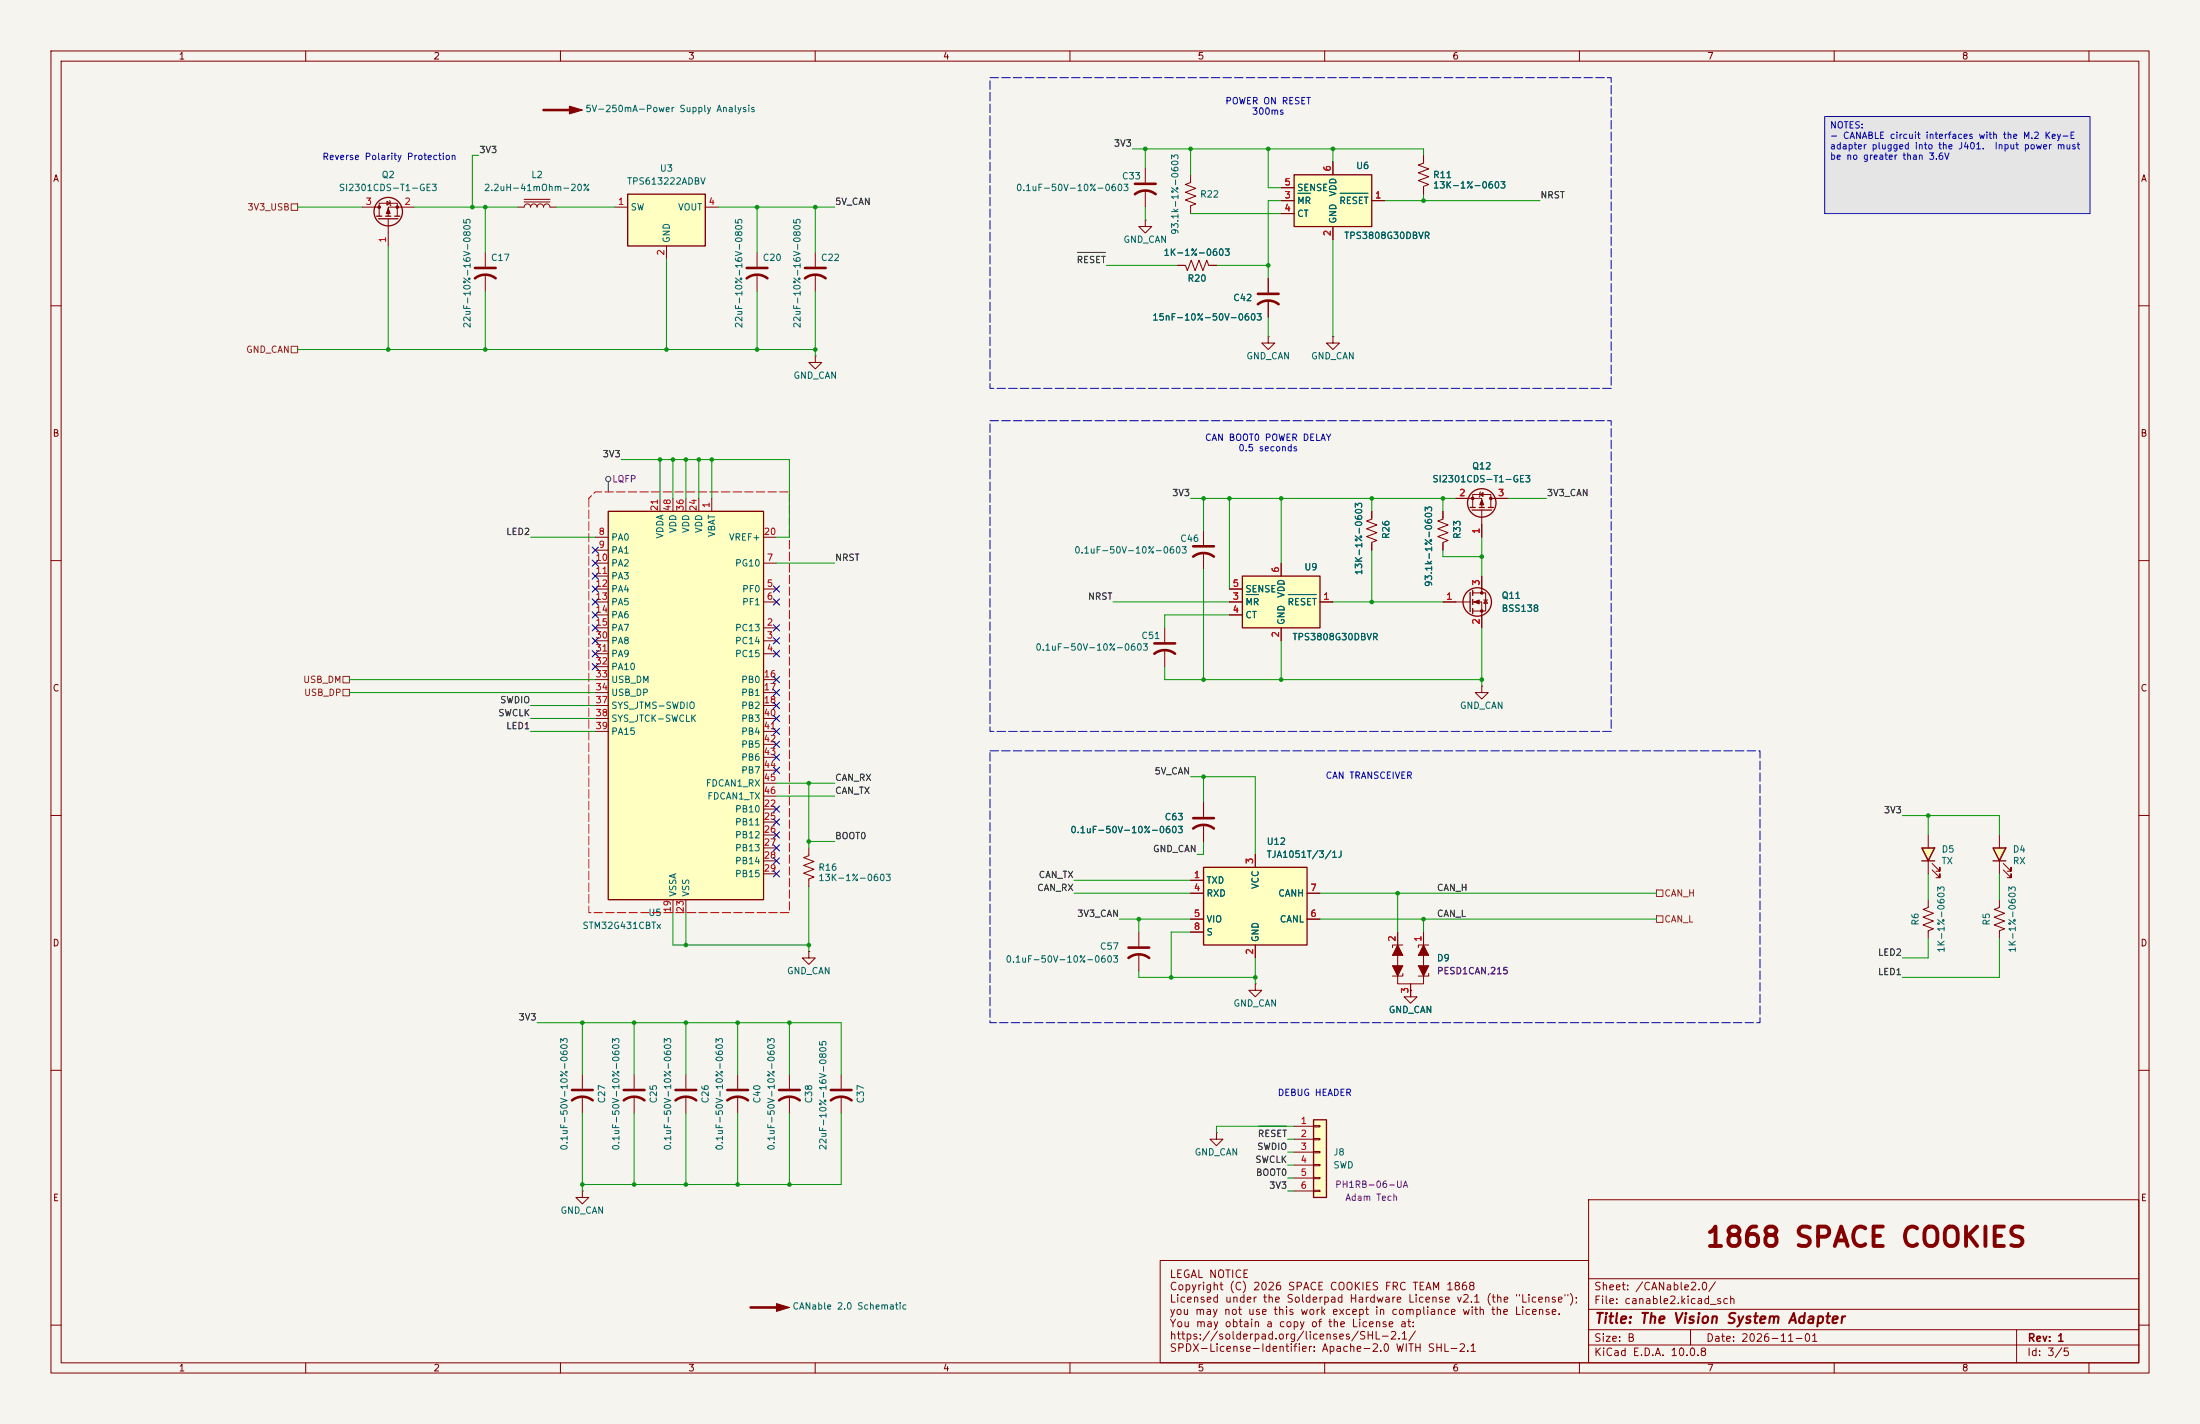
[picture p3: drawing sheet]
<svg xmlns="http://www.w3.org/2000/svg" width="432mm" height="279mm" viewBox="0 0 432 279" stroke-linecap="round" stroke-linejoin="round" font-family="sans-serif">
<path d="M0 0h431.8v279.4h-431.8z" fill="#f5f4ef" stroke="#f5f4ef" stroke-width=".2"/>
<g fill="none" stroke="#840000" stroke-width=".2">
<path d="M10 10h411.8v259.4h-411.8zM12 12h407.8v255.4h-407.8zM60 10v2M110 10v2M160 10v2M210 10v2M260 10v2M310 10v2M360 10v2M410 10v2M10 60h2M419.8 60h2"/>
<path d="M10 110h2M419.8 110h2M10 160h2M419.8 160h2M10 210h2M419.8 210h2M311.8 235.4h108v32h-108zM10 260h2M227.7 247.3h84.1v20.1h-84.1zM311.8 256.9h108M311.8 250.9h108M419.8 260h2"/>
<path d="M60 267.4v2M110 267.4v2M160 267.4v2M210 267.4v2M260 267.4v2M310 267.4v2M311.8 263.9h108M311.8 260.9h108M331.8 260.9v3M360 267.4v2M395.8 260.9v6.5M410 267.4v2"/>
</g>
<path d="M358.1 22.9h52.1v19h-52.1z" fill="#e5e5e5"/>
<path d="M132.6 215.9a3.3 3.3 0 0 1 4.1 0M132.6 213.9h4.1" fill="none" stroke="#840000" stroke-width=".51"/>
<path d="M134.6 210.8v2.8M134.6 215.1v3.3" fill="none" stroke="#840000" stroke-width=".2"/>
<path d="M236.2 170.2h20.3v15.2h-20.3z" fill="#ffffc2"/>
<path d="M236.2 170.2h20.3v15.2h-20.3z" fill="none" stroke="#840000" stroke-width=".25"/>
<g fill="none" stroke="#840000" stroke-width=".2">
<path d="M148.6 49.5v2.8M148.6 53.8v3.4M160 49.5v2.8M160 53.8v3.4M233.7 172.7h2.5M233.7 175.3h2.5M246.4 167.6v2.6M256.5 175.3h2.6M233.7 180.3h2.5M233.7 182.9h2.5M246.4 185.4v2.6M256.5 180.3h2.6"/>
<path d="M154.9 210.8v2.8M154.9 215.1v3.3"/>
</g>
<path d="M146.6 54.6a3.3 3.3 0 0 1 4 0M146.6 52.6h4M158 54.6a3.3 3.3 0 0 1 4.1 0M158 52.6h4.1M152.9 215.9a3.3 3.3 0 0 1 4.1 0M152.9 213.9h4.1M147.3 256.5h6.4" fill="none" stroke="#840000" stroke-width=".51"/>
<path d="M152.4 255.8l2.5 .7-2.5 .8z" fill="#840000" stroke="#840000" stroke-width=".2"/>
<path d="M377.2 166.4h2.5l-1.2 2.5z" fill="#ff0"/>
<path d="M378.5 163.8v2.6M378.5 168.9v2.6M379.2 170.7l1.5 1.5v-.7v.7h-.7M379.2 169.4l1.5 1.5v-.7v.7h-.7" fill="none" stroke="#840000" stroke-width=".2"/>
<path d="M377.2 166.4h2.5l-1.2 2.5zM377.2 168.9h2.5" fill="none" stroke="#840000" stroke-width=".25"/>
<path d="M391.2 166.4h2.5l-1.3 2.5z" fill="#ff0"/>
<g fill="none" stroke="#840000" stroke-width=".2">
<path d="M224.8 33v2.8M224.8 37.3v3.3M233.7 34.3v1.5l-1 .4 2 .8-2 .7 2 .8-2 .7 2 .8-1 .4v1.5M279.4 30.5v1.5l-1 .4 2 .7-2 .8 2 .8-2 .7 2 .8-1 .4v1.5M224.8 43.2v1.3h1.3l-1.3 1.2-1.3-1.2h1.3M224.8 43.2h.1M231.1 52.1h1.6l.3 1 .8-2 .8 2 .7-2 .8 2 .8-2 .3 1h1.6M248.9 54.6v2.8M248.9 58.9v3.3M378.5 176.5v1.6l-1.1 .3 2.1 .8-2.1 .8 2.1 .7-2.1 .8 2.1 .7-1 .4v1.6M392.4 176.5v1.6l-1 .3 2 .8-2 .8 2 .7-2 .8 2 .7-1 .4v1.6M392.4 163.8v2.6"/>
<path d="M392.4 168.9v2.6M393.2 170.7l1.5 1.5v-.7v.7h-.7M393.2 169.4l1.5 1.5v-.7v.7h-.7M158.7 186.7v1.3h1.3l-1.3 1.2-1.2-1.2h1.2M158.7 186.7h.1M246.4 193v1.3h1.2l-1.2 1.3-1.3-1.3h1.3M246.4 193h.1M114.3 210.8v2.8M114.3 215.1v3.3M124.5 210.8v2.8M124.5 215.1v3.3M165.1 210.8v2.8"/>
<path d="M165.1 215.1v3.3"/>
</g>
<path d="M391.2 166.4h2.5l-1.3 2.5zM391.2 168.9h2.5" fill="none" stroke="#840000" stroke-width=".25"/>
<path d="M222.8 38.1a3.3 3.3 0 0 1 4 0M222.8 36.1h4M246.9 59.7a3.3 3.3 0 0 1 4.1 0M246.9 57.7h4.1M112.3 215.9a3.3 3.3 0 0 1 4 0M112.3 213.9h4M122.4 215.9a3.3 3.3 0 0 1 4.1 0M122.4 213.9h4.1M163.1 215.9a3.3 3.3 0 0 1 4 0M163.1 213.9h4" fill="none" stroke="#840000" stroke-width=".51"/>
<path d="M254 34.3h15.2v10.2h-15.2z" fill="#ffffc2"/>
<g fill="none" stroke="#840000" stroke-width=".25">
<path d="M254 34.3h15.2v10.2h-15.2zM288.5 99.6h1.1M290.3 99.6h1M292.1 99.6h1M288.9 100.1h3.8"/>
<circle cx="290.8" cy="98.7" r="2.79"/>
</g>
<g fill="none" stroke="#840000" stroke-width=".2">
<path d="M251.5 39.4h2.5M251.5 36.8h2.5M261.6 31.8v2.5M269.2 39.4h2.6M95.2 49.5v2.8M95.2 53.8v3.4M251.5 41.9h2.5M261.6 44.5v2.5M248.9 66v1.3h1.3l-1.3 1.3-1.3-1.3h1.3M248.9 66h.1M261.6 66v1.3h1.3l-1.3 1.3-1.3-1.3h1.3M261.6 66h.1"/>
<path d="M285.7 97.8h5.1v1.8M289.1 99.6v-2.6h3.5v2.6M290.4 97l.7-.4v.8zM290.6 96.5l-.3 1M292.6 97.8h3.3M236.2 104.1v2.8M236.2 108.5v3.3M269.2 100.3v1.6l-1 .3 2.1 .8-2.1 .8 2.1 .7-2.1 .8 2.1 .7-1.1 .4v1.6M290.8 100.1v5.3M228.6 123.2v2.8M228.6 127.5v3.3M290.8 134.6v1.3h1.3l-1.3 1.3-1.2-1.3h1.2"/>
<path d="M290.8 134.6h.1M236.2 157.5v2.8M236.2 161.8v3.3M223.5 182.9v2.8M223.5 187.2v3.3M274.3 191.1v1.9h5.1v-1.9M274.3 182.9v8.6M275.3 185.4h-2v.5M275.3 191v.5h-2M276.9 193v2.6h-1.3l1.3 1.3 1.2-1.3h-1.2v-1.3M276.9 194.3h.1M279.4 182.9v8.6"/>
<path d="M280.4 185.4h-2v.5M280.4 191v.5h-2M144.8 210.8v2.8M144.8 215.1v3.3M114.3 233.7v1.3h1.3l-1.3 1.2-1.3-1.2h1.3M114.3 233.7h.1"/>
</g>
<path d="M254.7 37.9h2.5M263 37.9h5.5" fill="none" stroke="#006464" stroke-width=".2"/>
<g fill="none" stroke="#840000" stroke-width=".51">
<path d="M106.7 21.6h6.3M93.2 54.6a3.3 3.3 0 0 1 4.1 0M93.2 52.6h4.1M234.2 109.2a3.3 3.3 0 0 1 4.1 0M234.2 107.2h4.1M226.6 128.3a3.3 3.3 0 0 1 4 0M226.6 126.2h4M234.2 162.6a3.3 3.3 0 0 1 4.1 0M234.2 160.5h4.1M221.5 188a3.3 3.3 0 0 1 4.1 0M221.5 185.9h4.1M142.7 215.9a3.3 3.3 0 0 1 4.1 0"/>
<path d="M142.7 213.9h4.1"/>
</g>
<g fill="#840000" stroke="#840000" stroke-width=".2">
<path d="M279.4 185.4l1 2.1h-2z"/>
<path d="M274.3 185.4l1 2.1h-2z"/>
<path d="M278.4 189.5h2l-1 2z"/>
<path d="M273.3 189.5h2l-1 2z"/>
<path d="M290.8 98l.4 1.1h-.8z"/>
<path d="M111.8 20.8l2.5 .8-2.5 .8z"/>
<circle cx="292.6" cy="97.8" r=".25"/>
<circle cx="289.1" cy="97.8" r=".25"/>
</g>
<path d="M123.2 38.1h15.2v10.2h-15.2z" fill="#ffffc2"/>
<path d="M123.2 38.1h15.2v10.2h-15.2z" fill="none" stroke="#840000" stroke-width=".25"/>
<path d="M120.6 40.6h2.6M130.8 48.3v2.5M138.4 40.6h2.6" fill="none" stroke="#840000" stroke-width=".2"/>
<path d="M243.8 113h15.3v10.2h-15.3z" fill="#ffffc2"/>
<g fill="none" stroke="#840000" stroke-width=".25">
<path d="M243.8 113h15.3v10.2h-15.3zM288.5 116.2v3.8M289.1 115.8v1M289.1 117.6v1M289.1 119.4v1"/>
<circle cx="289.9" cy="118.1" r="2.79"/>
</g>
<g fill="none" stroke="#840000" stroke-width=".2">
<path d="M102.9 39.6h5M102.9 39.1h5M101.6 40.6h1.3a.63 .63 0 0 1 .6-.6 .63 .63 0 0 1 .6 .6 .63 .63 0 0 1 .7-.6 .63 .63 0 0 1 .6 .6 .63 .63 0 0 1 .7-.6 .63 .63 0 0 1 .6 .6 .63 .63 0 0 1 .6-.6 .63 .63 0 0 1 .6 .6h1.3M160 69.9v1.2h1.3l-1.3 1.3-1.3-1.3h1.3M160 69.9h.1M241.3 118.1h2.5M241.3 115.6h2.5M251.5 110.5v2.5M259.1 118.1h2.5M283.2 100.3v1.6l-1 .3 2 .8-2 .8 2 .7-2 .8 2 .7-1 .4v1.6M283.2 118.1h5.3M289.1 116.3h2.5v3.6h-2.5"/>
<path d="M289.1 118.1h1.7v5.1M290.8 113v3.3M291.2 117.7h.8M291.6 117.7l.4 .7h-.8zM241.3 120.7h2.5M251.5 123.2v2.5M158.7 166.4v1.5l-1 .4 2.1 .7-2.1 .8 2.1 .8-2.1 .7 2.1 .8-1.1 .4v1.5"/>
</g>
<path d="M244.6 116.7h2.4M252.9 116.7h5.4" fill="none" stroke="#006464" stroke-width=".2"/>
<g fill="#840000" stroke="#840000" stroke-width=".2">
<path d="M289.3 118.1l1-.4v.8z"/>
<circle cx="290.8" cy="116.3" r=".25"/>
<circle cx="290.8" cy="119.9" r=".25"/>
</g>
<path d="M119.4 100.3h30.5v76.2h-30.5z" fill="#ffffc2"/>
<path d="M119.4 100.3h30.5v76.2h-30.5z" fill="none" stroke="#840000" stroke-width=".25"/>
<g fill="none" stroke="#840000" stroke-width=".2">
<path d="M129.5 97.8v2.5M132.1 97.8v2.5M134.6 97.8v2.5M137.2 97.8v2.5M139.7 97.8v2.5M116.8 115.6h2.6M116.8 118.1h2.6M116.8 110.5h2.6M116.8 105.4h2.6M116.8 108h2.6M116.8 113h2.6M149.9 115.6h2.5"/>
<path d="M149.9 118.1h2.5M149.9 110.5h2.5M149.9 105.4h2.5M116.8 123.2h2.6M116.8 125.7h2.6M116.8 128.3h2.6M116.8 120.7h2.6M116.8 133.4h2.6M116.8 135.9h2.6M116.8 138.4h2.6M116.8 130.8h2.6M149.9 123.2h2.5"/>
<path d="M149.9 125.7h2.5M149.9 128.3h2.5M149.9 133.4h2.5M149.9 135.9h2.5M149.9 138.4h2.5M116.8 141h2.6M116.8 143.5h2.6M149.9 158.8h2.5M149.9 141h2.5M149.9 143.5h2.5M149.9 146.1h2.5M149.9 148.6h2.5"/>
<path d="M149.9 151.1h2.5M149.9 153.7h2.5M149.9 156.2h2.5M132.1 176.5v2.6M134.6 176.5v2.6M149.9 161.3h2.5M149.9 163.8h2.5M149.9 166.4h2.5M149.9 168.9h2.5M149.9 171.5h2.5M238.8 222.3v1.2h1.2l-1.2 1.3-1.3-1.3h1.3M238.8 222.3h.1"/>
</g>
<path d="M257.8 219.7h2.5v15.3h-2.5z" fill="#ffffc2"/>
<g fill="none" stroke="#840000" stroke-width=".25">
<path d="M73.9 42.4h1M74.3 42.9h3.8M75.7 42.4h1M77.5 42.4h1M257.8 219.7h2.5v15.3h-2.5z"/>
<circle cx="76.2" cy="41.5" r="2.79"/>
</g>
<g fill="none" stroke="#840000" stroke-width=".2">
<path d="M75.9 39.5l.7 .4-.7 .4zM76.5 39.4l.2 1M251.5 39.4h2.5M251.5 36.8h2.5M261.6 31.8v2.5M269.2 39.4h2.6M279.4 30.5v1.3M279.4 36.8v1.3M71.1 40.6h3.3M74.4 42.4v-2.5h3.6v2.5M76.2 42.9v5.4M81.3 40.6h-5.1v1.8"/>
<path d="M231.1 52.1h1.3M237.5 52.1h1.3M248.9 54.6v2.8M248.9 58.9v3.3M251.5 41.9h2.5M261.6 44.5v2.5M285.7 97.8h2.6M293.4 97.8h2.5M241.3 118.1h2.5M241.3 115.6h2.5M251.5 110.5v2.5M259.1 118.1h2.5"/>
<path d="M269.2 100.3v1.3M269.2 106.7v1.3M283.2 100.3v1.3M283.2 106.7v1.3M283.2 118.1h2.5M290.8 102.9v2.5M290.8 113v2.6M241.3 120.7h2.5M251.5 123.2v2.5M290.8 120.7v2.5M236.2 157.5v2.8M233.7 172.7h2.5"/>
<path d="M233.7 175.3h2.5M236.2 161.8v3.3M246.4 167.6v2.6M256.5 175.3h2.6M233.7 180.3h2.5M233.7 182.9h2.5M246.4 185.4v2.6M256.5 180.3h2.6M274.3 182.9v2.5M276.9 194.3h.1M276.9 193v2.6M279.4 182.9v2.5"/>
<path d="M254 221h3.8M254 223.5h3.8M254 226.1h3.8M254 228.6h3.8M254 231.1h3.8M254 233.7h3.8M257.8 220.9h1.3v.2h-1.3zM257.8 223.4h1.3v.2h-1.3zM257.8 225.9h1.3v.3h-1.3zM257.8 228.5h1.3v.2h-1.3zM257.8 231h1.3v.3h-1.3zM257.8 233.6h1.3v.2h-1.3z"/>
</g>
<g fill="#840000" stroke="#840000" stroke-width=".2">
<path d="M76.2 40.9l.4 1h-.8z"/>
<circle cx="74.4" cy="40.6" r=".25"/>
<circle cx="78" cy="40.6" r=".25"/>
</g>
<g fill="none" stroke="#484848" stroke-width=".2">
<path d="M119.4 94.5v2"/>
<circle cx="119.4" cy="94" r=".51"/>
</g>
<path d="M115.6 97.8v81.3h39.3v-82.6h-38.1l-1.2 1.3" fill="none" stroke="#f00" stroke-width=".2" stroke-dasharray="1.7 .6"/>
<path d="M57.1 40h1.3v1.3h-1.3zM57.1 67.9h1.3v1.3h-1.3zM67.3 135.3h1.3v1.2h-1.3zM67.3 132.7h1.3v1.3h-1.3zM325.1 174.6h1.3v1.3h-1.3zM325.1 179.7h1.3v1.3h-1.3z" fill="none" stroke="#725600" stroke-width=".2"/>
<path d="M211.5 49.5h5.4M247 221h5.5" fill="none" stroke="#0f0f0f" stroke-width=".2"/>
<g fill="none" stroke="#009600" stroke-width=".2">
<path d="M94 30.5h-1.3v10.1M222.2 29.2h57.2v1.3M224.8 29.2v3.8M233.7 29.2v5.1M248.9 29.2v7.6h2.6M251.5 39.4h-2.6v15.2M261.6 29.2v2.6M271.8 39.4h30.5M279.4 38.1v1.3M58.4 40.6h12.7M76.2 48.3v20.3M81.3 40.6h20.3"/>
<path d="M95.2 40.6v8.9M95.2 57.2v11.4M109.2 40.6h11.4M130.8 50.8v17.8M141 40.6h22.8M148.6 40.6v8.9M148.6 57.2v11.4M160 40.6v8.9M160 57.2v12.7M217.2 52.1h13.9M224.8 40.6v2.6M233.7 41.9h17.8"/>
<path d="M238.8 52.1h10.1M261.6 47v19M58.4 68.6h101.6M248.9 62.2v3.8M121.9 90.2h33v15.2h-2.5M129.5 90.2v7.6M132.1 90.2v7.6M134.6 90.2v7.6M137.2 90.2v7.6M139.7 90.2v7.6M233.7 97.8h52M236.2 97.8v6.3"/>
<path d="M241.3 97.8v17.8M251.5 97.8v12.7M269.2 97.8v2.5M283.2 97.8v2.5M295.9 97.8h7.6M104.1 105.4h12.7M152.4 110.5h11.4M218.4 118.1h22.9M236.2 111.8v21.6M261.6 118.1h21.6M269.2 108v10.1M283.2 108v1.2h7.6"/>
<path d="M290.8 105.4v7.6M68.6 133.4h48.2M68.6 135.9h48.2M104.1 138.4h12.7M228.6 130.8v2.6h62.2M241.3 120.7h-12.7v2.5M251.5 125.7v7.7M290.8 123.2v11.4M104.1 143.5h12.7M104.1 141h12.7M152.4 153.7h11.4M152.4 156.2h11.4"/>
<path d="M158.7 153.7v12.7M233.7 152.4h12.7v15.2M236.2 152.4v5.1M132.1 179.1v6.3h26.6M134.6 179.1v6.3M158.7 174v12.7M158.7 165.1h5.1M210.8 175.3h22.9M210.8 172.7h22.9M236.2 165.1v2.5h-1.3M259.1 175.3h66M274.3 175.3v7.6"/>
<path d="M373.4 160h19v3.8M378.5 160v3.8M378.5 171.5v5M392.4 171.5v5M219.7 180.3h14M223.5 180.3v2.6M223.5 190.5v1.3h22.9M233.7 182.9h-3.8v8.9M246.4 188v5M259.1 180.3h66M276.9 194.3v1.3M279.4 180.3v2.6"/>
<path d="M378.5 184.2v3.8h-5.1M392.4 184.2v7.6h-19M105.4 200.7h59.7v10.1M114.3 200.7v10.1M114.3 218.4v15.3M124.5 200.7v10.1M124.5 218.4v14M134.6 200.7v10.1M134.6 218.4v14M144.8 200.7v10.1M144.8 218.4v14M154.9 200.7v10.1"/>
<path d="M154.9 218.4v14M165.1 218.4v14h-50.8M252.7 223.5h1.3M252.7 226.1h1.3M252.7 231.1h1.3M252.7 233.7h1.3M252.7 228.6h1.3M254 221h-15.2v1.3"/>
</g>
<g fill="none" stroke="#000084" stroke-width=".2">
<path d="M116.2 107.3l1.2 1.3M116.2 112.4l1.2 1.2M116.2 109.9l1.2 1.2M116.2 115l1.2 1.2M116.2 117.5l1.2 1.2M117.4 107.3l-1.2 1.3M117.4 112.4l-1.2 1.2M117.4 109.9l-1.2 1.2M117.4 115l-1.2 1.2M117.4 117.5l-1.2 1.2M151.8 115l1.2 1.2M151.8 117.5l1.2 1.2"/>
<path d="M153 115l-1.2 1.2M153 117.5l-1.2 1.2M116.2 130.2l1.2 1.2M116.2 127.7l1.2 1.2M116.2 120l1.2 1.3M116.2 122.6l1.2 1.2M116.2 125.1l1.2 1.2M117.4 130.2l-1.2 1.2M117.4 127.7l-1.2 1.2M117.4 120l-1.2 1.3M117.4 122.6l-1.2 1.2M117.4 125.1l-1.2 1.2"/>
<path d="M151.8 137.8l1.2 1.2M151.8 127.7l1.2 1.2M151.8 132.7l1.2 1.3M151.8 122.6l1.2 1.2M151.8 125.1l1.2 1.2M151.8 135.3l1.2 1.2M153 137.8l-1.2 1.2M153 127.7l-1.2 1.2M153 132.7l-1.2 1.3M153 122.6l-1.2 1.2M153 125.1l-1.2 1.2M153 135.3l-1.2 1.2"/>
<path d="M151.8 142.9l1.2 1.2M151.8 140.4l1.2 1.2M151.8 145.4l1.2 1.3M151.8 158.1l1.2 1.3M151.8 150.5l1.2 1.2M151.8 148l1.2 1.2M153 142.9l-1.2 1.2M153 140.4l-1.2 1.2M153 145.4l-1.2 1.3M153 158.1l-1.2 1.3M153 150.5l-1.2 1.2M153 148l-1.2 1.2"/>
<path d="M151.8 160.7l1.2 1.2M151.8 165.8l1.2 1.2M151.8 170.8l1.2 1.3M151.8 163.2l1.2 1.2M151.8 168.3l1.2 1.2M153 160.7l-1.2 1.2M153 165.8l-1.2 1.2M153 170.8l-1.2 1.3M153 163.2l-1.2 1.2M153 168.3l-1.2 1.2"/>
</g>
<path d="M358.1 22.9h52.1v19h-52.1z" fill="none" stroke="#0000c2" stroke-width=".2"/>
<path d="M194.3 15.2h121.9v61h-121.9zM194.3 82.6h121.9v60.9h-121.9zM194.3 147.3h151.1v53.4h-151.1z" fill="none" stroke="#0000c2" stroke-width=".2" stroke-dasharray="1.7 .6"/>
<path d="M254.7 37.9h2.5M263 37.9h5.5M244.6 116.7h2.4M252.9 116.7h5.4" fill="none" stroke="#006464" stroke-width=".2"/>
<g fill="#009600">
<circle cx="92.7" cy="40.6" r=".46"/>
<circle cx="148.6" cy="40.6" r=".46"/>
<circle cx="95.2" cy="68.6" r=".46"/>
<circle cx="76.2" cy="68.6" r=".46"/>
<circle cx="148.6" cy="68.6" r=".46"/>
<circle cx="160" cy="68.6" r=".46"/>
<circle cx="95.2" cy="40.6" r=".46"/>
<circle cx="160" cy="40.6" r=".46"/>
<circle cx="129.5" cy="90.2" r=".46"/>
<circle cx="130.8" cy="68.6" r=".46"/>
<circle cx="158.7" cy="153.7" r=".46"/>
<circle cx="158.7" cy="185.4" r=".46"/>
<circle cx="134.6" cy="185.4" r=".46"/>
<circle cx="158.7" cy="165.1" r=".46"/>
<circle cx="137.2" cy="90.2" r=".46"/>
<circle cx="139.7" cy="90.2" r=".46"/>
<circle cx="132.1" cy="90.2" r=".46"/>
<circle cx="134.6" cy="90.2" r=".46"/>
<circle cx="134.6" cy="232.4" r=".46"/>
<circle cx="144.8" cy="200.7" r=".46"/>
<circle cx="134.6" cy="200.7" r=".46"/>
<circle cx="144.8" cy="232.4" r=".46"/>
<circle cx="154.9" cy="232.4" r=".46"/>
<circle cx="154.9" cy="200.7" r=".46"/>
<circle cx="124.5" cy="200.7" r=".46"/>
<circle cx="114.3" cy="200.7" r=".46"/>
<circle cx="114.3" cy="232.4" r=".46"/>
<circle cx="124.5" cy="232.4" r=".46"/>
<circle cx="251.5" cy="133.4" r=".46"/>
<circle cx="236.2" cy="133.4" r=".46"/>
<circle cx="269.2" cy="118.1" r=".46"/>
<circle cx="236.2" cy="152.4" r=".46"/>
<circle cx="248.9" cy="52.1" r=".46"/>
<circle cx="248.9" cy="29.2" r=".46"/>
<circle cx="233.7" cy="29.2" r=".46"/>
<circle cx="224.8" cy="29.2" r=".46"/>
<circle cx="279.4" cy="39.4" r=".46"/>
<circle cx="261.6" cy="29.2" r=".46"/>
<circle cx="236.2" cy="97.8" r=".46"/>
<circle cx="251.5" cy="97.8" r=".46"/>
<circle cx="269.2" cy="97.8" r=".46"/>
<circle cx="241.3" cy="97.8" r=".46"/>
<circle cx="290.8" cy="109.2" r=".46"/>
<circle cx="378.5" cy="160" r=".46"/>
<circle cx="274.3" cy="175.3" r=".46"/>
<circle cx="290.8" cy="133.4" r=".46"/>
<circle cx="246.4" cy="191.8" r=".46"/>
<circle cx="229.9" cy="191.8" r=".46"/>
<circle cx="223.5" cy="180.3" r=".46"/>
<circle cx="279.4" cy="180.3" r=".46"/>
<circle cx="283.2" cy="97.8" r=".46"/>
</g>
<text font-size="3.8" fill="#840000" x="334.5" y="245.6">1868 SPACE COOKIES</text>
<text font-size="2" fill="#840000" x="312.8" y="260.2">Title: The Vision System Adapter</text>
<g font-size="1.5" fill="#840000">
<text x="229.4" y="251.1">LEGAL NOTICE</text>
<text x="229.4" y="253.5">Copyright (C) 2026 SPACE COOKIES FRC TEAM 1868</text>
<text x="229.4" y="256">Licensed under the Solderpad Hardware License v2.1 (the &quot;License&quot;);</text>
<text x="312.8" y="256.2">File: canable2.kicad_sch</text>
<text x="312.8" y="253.5">Sheet: /CANable2.0/</text>
<text x="229.4" y="258.4">you may not use this work except in compliance with the License.</text>
<text x="229.4" y="260.8">You may obtain a copy of the License at:</text>
<text x="229.4" y="263.2">https://solderpad.org/licenses/SHL-2.1/</text>
<text x="312.8" y="263.6">Size: B</text>
<text x="334.8" y="263.6">Date: 2026-11-01</text>
<text x="397.8" y="263.6">Rev: 1</text>
<text x="229.4" y="265.6">SPDX-License-Identifier: Apache-2.0 WITH SHL-2.1</text>
<text x="312.8" y="266.4">KiCad E.D.A. 10.0.8</text>
<text x="397.8" y="266.4">Id: 3/5</text>
</g>
<g font-size="1.3" fill="#840000">
<text x="35" y="12">1</text>
<text x="85" y="12">2</text>
<text x="135" y="12">3</text>
<text x="185" y="12">4</text>
<text x="235" y="12">5</text>
<text x="285" y="12">6</text>
<text x="335" y="12">7</text>
<text x="385" y="12">8</text>
<text x="10.3" y="36">A</text>
<text x="420.1" y="36">A</text>
<text x="10.2" y="86">B</text>
<text x="420" y="86">B</text>
<text x="10.2" y="136">C</text>
<text x="420" y="136">C</text>
<text x="10.2" y="186">D</text>
<text x="420" y="186">D</text>
<text x="10.3" y="236">E</text>
<text x="420.1" y="236">E</text>
<text x="35" y="269.4">1</text>
<text x="85" y="269.4">2</text>
<text x="135" y="269.4">3</text>
<text x="185" y="269.4">4</text>
<text x="235" y="269.4">5</text>
<text x="285" y="269.4">6</text>
<text x="335" y="269.4">7</text>
<text x="385" y="269.4">8</text>
</g>
<g font-size="1.3" fill="#006464">
<text x="114.8" y="22.3">5V-250mA-Power Supply Analysis</text>
<text x="74.8" y="35.3">Q2</text>
<text x="104.2" y="35.3">L2</text>
<text x="129.4" y="34">U3</text>
<text x="220.1" y="35.5">C33</text>
<text x="266.1" y="33.5">U6</text>
<text x="281.2" y="35.3">R11</text>
<text x="66.4" y="37.8">SI2301CDS-T1-GE3</text>
<text x="94.9" y="37.8">2.2uH-41mOhm-20%</text>
<text x="123" y="36.5">TPS613222ADBV</text>
<text x="123.7" y="41.6">SW</text>
<text x="133" y="41.6">VOUT</text>
<text x="199.3" y="37.8">0.1uF-50V-10%-0603</text>
<text x="235.4" y="39.1">R22</text>
<text x="254.5" y="40.3">MR</text>
<text x="254.5" y="37.8">SENSE</text>
<text x="262.6" y="38.7" transform="rotate(-90 262.6 38.7)">VDD</text>
<text x="262.8" y="40.3">RESET</text>
<text x="281.2" y="37.3">13K-1%-0603</text>
<text x="131.8" y="47.8" transform="rotate(-90 131.8 47.8)">GND</text>
<text x="220.4" y="48">GND_CAN</text>
<text x="231.6" y="46.2" transform="rotate(-90 231.6 46.2)">93.1k-1%-0603</text>
<text x="254.5" y="42.9">CT</text>
<text x="262.6" y="44" transform="rotate(-90 262.6 44)">GND</text>
<text x="263.7" y="47.2">TPS3808G30DBVR</text>
<text x="96.3" y="51.5">C17</text>
<text x="149.6" y="51.5">C20</text>
<text x="161" y="51.5">C22</text>
<text x="228.3" y="50.5">1K-1%-0603</text>
<text x="233" y="55.6">R20</text>
<text x="241.9" y="59.4">C42</text>
<text x="92.7" y="64.5" transform="rotate(-90 92.7 64.5)">22uF-10%-16V-0805</text>
<text x="146" y="64.5" transform="rotate(-90 146 64.5)">22uF-10%-16V-0805</text>
<text x="157.4" y="64.5" transform="rotate(-90 157.4 64.5)">22uF-10%-16V-0805</text>
<text x="226.1" y="63.2">15nF-10%-50V-0603</text>
<text x="244.5" y="70.8">GND_CAN</text>
<text x="257.2" y="70.8">GND_CAN</text>
<text x="155.6" y="74.6">GND_CAN</text>
<text x="281" y="94.9">SI2301CDS-T1-GE3</text>
<text x="288.8" y="92.4">Q12</text>
<text x="119.9" y="106.4">PA0</text>
<text x="130.5" y="105.8" transform="rotate(-90 130.5 105.8)">VDDA</text>
<text x="133" y="104.7" transform="rotate(-90 133 104.7)">VDD</text>
<text x="135.6" y="104.7" transform="rotate(-90 135.6 104.7)">VDD</text>
<text x="138.1" y="104.7" transform="rotate(-90 138.1 104.7)">VDD</text>
<text x="140.7" y="105.5" transform="rotate(-90 140.7 105.5)">VBAT</text>
<text x="143" y="106.4">VREF+</text>
<text x="231.5" y="106.6">C46</text>
<text x="273" y="105.9" transform="rotate(-90 273 105.9)">R26</text>
<text x="287" y="105.9" transform="rotate(-90 287 105.9)">R33</text>
<text x="119.9" y="108.9">PA1</text>
<text x="119.9" y="111.5">PA2</text>
<text x="119.9" y="114">PA3</text>
<text x="144.2" y="111.5">PG10</text>
<text x="210.7" y="108.9">0.1uF-50V-10%-0603</text>
<text x="255.9" y="112.2">U9</text>
<text x="267.7" y="113" transform="rotate(-90 267.7 113)">13K-1%-0603</text>
<text x="119.9" y="116.5">PA4</text>
<text x="119.9" y="119.1">PA5</text>
<text x="145.6" y="116.5">PF0</text>
<text x="145.6" y="119.1">PF1</text>
<text x="244.3" y="119.1">MR</text>
<text x="244.3" y="116.5">SENSE</text>
<text x="252.4" y="117.4" transform="rotate(-90 252.4 117.4)">VDD</text>
<text x="252.6" y="119.1">RESET</text>
<text x="281.4" y="115.3" transform="rotate(-90 281.4 115.3)">93.1k-1%-0603</text>
<text x="294.6" y="117.8">Q11</text>
<text x="119.9" y="121.6">PA6</text>
<text x="119.9" y="124.2">PA7</text>
<text x="144.2" y="124.2">PC13</text>
<text x="223.9" y="125.7">C51</text>
<text x="244.3" y="121.6">CT</text>
<text x="252.4" y="122.7" transform="rotate(-90 252.4 122.7)">GND</text>
<text x="253.6" y="125.9">TPS3808G30DBVR</text>
<text x="294.6" y="120.3">BSS138</text>
<text x="119.9" y="126.7">PA8</text>
<text x="119.9" y="129.2">PA9</text>
<text x="119.9" y="131.8">PA10</text>
<text x="144.2" y="126.7">PC14</text>
<text x="144.2" y="129.2">PC15</text>
<text x="203.1" y="128">0.1uF-50V-10%-0603</text>
<text x="119.9" y="134.3">USB_DM</text>
<text x="119.9" y="136.9">USB_DP</text>
<text x="145.4" y="134.3">PB0</text>
<text x="145.4" y="136.9">PB1</text>
<text x="119.9" y="139.4">SYS_JTMS-SWDIO</text>
<text x="119.9" y="141.9">SYS_JTCK-SWCLK</text>
<text x="145.4" y="139.4">PB2</text>
<text x="145.4" y="141.9">PB3</text>
<text x="286.4" y="139.4">GND_CAN</text>
<text x="119.9" y="144.5">PA15</text>
<text x="145.4" y="144.5">PB4</text>
<text x="145.4" y="147">PB5</text>
<text x="145.4" y="149.6">PB6</text>
<text x="138.4" y="154.6">FDCAN1_RX</text>
<text x="145.4" y="152.1">PB7</text>
<text x="138.7" y="157.2">FDCAN1_TX</text>
<text x="144.2" y="159.7">PB10</text>
<text x="228.5" y="161.2">C63</text>
<text x="144.2" y="162.3">PB11</text>
<text x="144.2" y="164.8">PB12</text>
<text x="144.2" y="167.3">PB13</text>
<text x="210" y="163.8">0.1uF-50V-10%-0603</text>
<text x="248.5" y="166.1">U12</text>
<text x="381" y="167.6">D5</text>
<text x="395" y="167.6">D4</text>
<text x="144.2" y="169.9">PB14</text>
<text x="144.2" y="172.4">PB15</text>
<text x="160.5" y="171.1">R16</text>
<text x="160.5" y="173.2">13K-1%-0603</text>
<text x="236.7" y="173.7">TXD</text>
<text x="248.5" y="168.6">TJA1051T/3/1J</text>
<text x="381" y="169.9">TX</text>
<text x="395" y="169.9">RX</text>
<text x="133" y="176" transform="rotate(-90 133 176)">VSSA</text>
<text x="135.6" y="176" transform="rotate(-90 135.6 176)">VSS</text>
<text x="236.7" y="176.2">RXD</text>
<text x="247.3" y="174.5" transform="rotate(-90 247.3 174.5)">VCC</text>
<text x="250.8" y="176.2">CANH</text>
<text x="114.2" y="182.6">STM32G431CBTx</text>
<text x="127.2" y="180">U5</text>
<text x="236.7" y="181.3">VIO</text>
<text x="236.7" y="183.8">S</text>
<text x="247.3" y="184.9" transform="rotate(-90 247.3 184.9)">GND</text>
<text x="251.1" y="181.3">CANL</text>
<text x="376.9" y="181.7" transform="rotate(-90 376.9 181.7)">R6</text>
<text x="390.9" y="181.7" transform="rotate(-90 390.9 181.7)">R5</text>
<text x="154.4" y="191.5">GND_CAN</text>
<text x="197.3" y="189.2">0.1uF-50V-10%-0603</text>
<text x="215.8" y="186.6">C57</text>
<text x="281.9" y="188.9">D9</text>
<text x="382" y="187" transform="rotate(-90 382 187)">1K-1%-0603</text>
<text x="395.9" y="187" transform="rotate(-90 395.9 187)">1K-1%-0603</text>
<text x="242" y="197.8">GND_CAN</text>
<text x="272.5" y="199.1">GND_CAN</text>
<text x="119.1" y="216.6" transform="rotate(-90 119.1 216.6)">C27</text>
<text x="129.2" y="216.6" transform="rotate(-90 129.2 216.6)">C25</text>
<text x="139.4" y="216.6" transform="rotate(-90 139.4 216.6)">C26</text>
<text x="149.6" y="216.6" transform="rotate(-90 149.6 216.6)">C40</text>
<text x="159.7" y="216.6" transform="rotate(-90 159.7 216.6)">C38</text>
<text x="169.9" y="216.6" transform="rotate(-90 169.9 216.6)">C37</text>
<text x="111.7" y="225.9" transform="rotate(-90 111.7 225.9)">0.1uF-50V-10%-0603</text>
<text x="121.9" y="225.9" transform="rotate(-90 121.9 225.9)">0.1uF-50V-10%-0603</text>
<text x="132" y="225.9" transform="rotate(-90 132 225.9)">0.1uF-50V-10%-0603</text>
<text x="142.2" y="225.9" transform="rotate(-90 142.2 225.9)">0.1uF-50V-10%-0603</text>
<text x="152.3" y="225.9" transform="rotate(-90 152.3 225.9)">0.1uF-50V-10%-0603</text>
<text x="162.5" y="225.8" transform="rotate(-90 162.5 225.8)">22uF-10%-16V-0805</text>
<text x="234.4" y="227">GND_CAN</text>
<text x="261.6" y="227">J8</text>
<text x="261.6" y="229.6">SWD</text>
<text x="109.9" y="238.5">GND_CAN</text>
<text x="155.4" y="257.2">CANable 2.0 Schematic</text>
</g>
<g font-size="1.3" fill="#0000c2">
<text x="240.4" y="20.8">POWER ON RESET</text>
<text x="245.6" y="22.8">300ms</text>
<text x="359.1" y="25.5">NOTES:</text>
<text x="359.1" y="27.6">- CANABLE circuit interfaces with the M.2 Key-E</text>
<text x="359.1" y="29.6">adapter plugged into the J401.</text>
<text x="391.4" y="29.6">Input power must</text>
<text x="63.2" y="31.7">Reverse Polarity Protection</text>
<text x="359.1" y="31.7">be no greater than 3.6V</text>
<text x="236.4" y="86.8">CAN BOOT0 POWER DELAY</text>
<text x="243" y="88.9">0.5 seconds</text>
<text x="260.1" y="153.1">CAN TRANSCEIVER</text>
<text x="250.7" y="215.3">DEBUG HEADER</text>
</g>
<g font-size="1.3" fill="#0f0f0f">
<text x="218.5" y="29.1">3V3</text>
<text x="94" y="30.4">3V3</text>
<text x="163.8" y="40.5">5V_CAN</text>
<text x="302.2" y="39.2">NRST</text>
<text x="211.2" y="51.9">RESET</text>
<text x="118.2" y="90">3V3</text>
<text x="229.9" y="97.7">3V3</text>
<text x="303.5" y="97.7">3V3_CAN</text>
<text x="99.3" y="105.3">LED2</text>
<text x="163.8" y="110.4">NRST</text>
<text x="213.4" y="118">NRST</text>
<text x="97.7" y="140.8">SWCLK</text>
<text x="98" y="138.3">SWDIO</text>
<text x="99.3" y="143.4">LED1</text>
<text x="163.8" y="153.5">CAN_RX</text>
<text x="226.5" y="152.3">5V_CAN</text>
<text x="163.8" y="156.1">CAN_TX</text>
<text x="369.6" y="159.9">3V3</text>
<text x="163.8" y="165">BOOT0</text>
<text x="226.2" y="167.5">GND_CAN</text>
<text x="203.8" y="172.6">CAN_TX</text>
<text x="203.5" y="175.1">CAN_RX</text>
<text x="281.9" y="175.1">CAN_H</text>
<text x="211.3" y="180.2">3V3_CAN</text>
<text x="281.9" y="180.2">CAN_L</text>
<text x="368.5" y="187.8">LED2</text>
<text x="368.5" y="191.6">LED1</text>
<text x="101.7" y="200.5">3V3</text>
<text x="246.6" y="225.9">SWDIO</text>
<text x="246.8" y="223.4">RESET</text>
<text x="246.3" y="228.5">SWCLK</text>
<text x="246.4" y="231">BOOT0</text>
<text x="249" y="233.6">3V3</text>
</g>
<g font-size="1.3" fill="#a90000">
<text x="261.5" y="33.8" transform="rotate(-90 261.5 33.8)">6</text>
<text x="71.7" y="40.5">3</text>
<text x="79.3" y="40.5">2</text>
<text x="121.2" y="40.5">1</text>
<text x="139" y="40.5">4</text>
<text x="252" y="39.2">3</text>
<text x="252" y="41.8">4</text>
<text x="252" y="36.7">5</text>
<text x="269.8" y="39.2">1</text>
<text x="76.1" y="47.7" transform="rotate(-90 76.1 47.7)">1</text>
<text x="261.5" y="46.5" transform="rotate(-90 261.5 46.5)">2</text>
<text x="130.7" y="50.3" transform="rotate(-90 130.7 50.3)">2</text>
<text x="129.4" y="100.4" transform="rotate(-90 129.4 100.4)">21</text>
<text x="131.9" y="100.4" transform="rotate(-90 131.9 100.4)">48</text>
<text x="134.5" y="100.4" transform="rotate(-90 134.5 100.4)">36</text>
<text x="137" y="100.4" transform="rotate(-90 137 100.4)">24</text>
<text x="139.6" y="99.8" transform="rotate(-90 139.6 99.8)">1</text>
<text x="286.3" y="97.7">2</text>
<text x="293.9" y="97.7">3</text>
<text x="117.4" y="105.3">8</text>
<text x="117.4" y="107.8">9</text>
<text x="149.8" y="105.3">20</text>
<text x="290.7" y="104.9" transform="rotate(-90 290.7 104.9)">1</text>
<text x="116.8" y="110.4">10</text>
<text x="116.8" y="112.9">11</text>
<text x="150.4" y="110.4">7</text>
<text x="251.3" y="112.5" transform="rotate(-90 251.3 112.5)">6</text>
<text x="116.8" y="115.4">12</text>
<text x="116.8" y="118">13</text>
<text x="150.4" y="115.4">5</text>
<text x="150.4" y="118">6</text>
<text x="241.8" y="118">3</text>
<text x="241.8" y="115.4">5</text>
<text x="259.6" y="118">1</text>
<text x="283.7" y="118">1</text>
<text x="290.7" y="115" transform="rotate(-90 290.7 115)">3</text>
<text x="116.8" y="120.5">14</text>
<text x="116.8" y="123.1">15</text>
<text x="116.8" y="125.6">30</text>
<text x="150.4" y="123.1">2</text>
<text x="150.4" y="125.6">3</text>
<text x="241.8" y="120.5">4</text>
<text x="251.3" y="125.2" transform="rotate(-90 251.3 125.2)">2</text>
<text x="290.7" y="122.7" transform="rotate(-90 290.7 122.7)">2</text>
<text x="116.8" y="128.1">31</text>
<text x="116.8" y="130.7">32</text>
<text x="150.4" y="128.1">4</text>
<text x="116.8" y="133.2">33</text>
<text x="116.8" y="135.8">34</text>
<text x="149.8" y="133.2">16</text>
<text x="149.8" y="135.8">17</text>
<text x="116.8" y="138.3">37</text>
<text x="116.8" y="140.8">38</text>
<text x="116.8" y="143.4">39</text>
<text x="149.8" y="138.3">18</text>
<text x="149.8" y="140.8">40</text>
<text x="149.8" y="143.4">41</text>
<text x="149.8" y="145.9">42</text>
<text x="149.8" y="148.5">43</text>
<text x="149.8" y="151">44</text>
<text x="149.8" y="153.5">45</text>
<text x="149.8" y="158.6">22</text>
<text x="149.8" y="161.2">25</text>
<text x="149.8" y="156.1">46</text>
<text x="149.8" y="163.7">26</text>
<text x="149.8" y="166.2">27</text>
<text x="149.8" y="168.8">28</text>
<text x="149.8" y="171.3">29</text>
<text x="234.2" y="172.6">1</text>
<text x="246.2" y="169.6" transform="rotate(-90 246.2 169.6)">3</text>
<text x="131.9" y="179.1" transform="rotate(-90 131.9 179.1)">19</text>
<text x="134.5" y="179.1" transform="rotate(-90 134.5 179.1)">23</text>
<text x="234.2" y="175.1">4</text>
<text x="257.1" y="175.1">7</text>
<text x="234.2" y="180.2">5</text>
<text x="234.2" y="182.7">8</text>
<text x="257.1" y="180.2">6</text>
<text x="274.2" y="184.9" transform="rotate(-90 274.2 184.9)">2</text>
<text x="279.3" y="184.9" transform="rotate(-90 279.3 184.9)">1</text>
<text x="246.2" y="187.4" transform="rotate(-90 246.2 187.4)">2</text>
<text x="276.7" y="195" transform="rotate(-90 276.7 195)">3</text>
<text x="255.2" y="220.8">1</text>
<text x="255.2" y="223.4">2</text>
<text x="255.2" y="225.9">3</text>
<text x="255.2" y="228.5">4</text>
<text x="255.2" y="231">5</text>
<text x="255.2" y="233.5">6</text>
</g>
<g font-size="1.3" fill="#725600">
<text x="48.4" y="41.6">3V3_USB</text>
<text x="48.2" y="69.5">GND_CAN</text>
<text x="59.4" y="134.3">USB_DM</text>
<text x="59.6" y="136.9">USB_DP</text>
<text x="326.6" y="176.2">CAN_H</text>
<text x="326.6" y="181.3">CAN_L</text>
</g>
<g font-size="1.3" fill="#840084">
<text x="120.1" y="94.9">LQFP</text>
<text x="281.9" y="191.5">PESD1CAN,215</text>
<text x="261.9" y="233.4">PH1RB-06-UA</text>
<text x="263.9" y="235.9">Adam Tech</text>
</g>
</svg>
